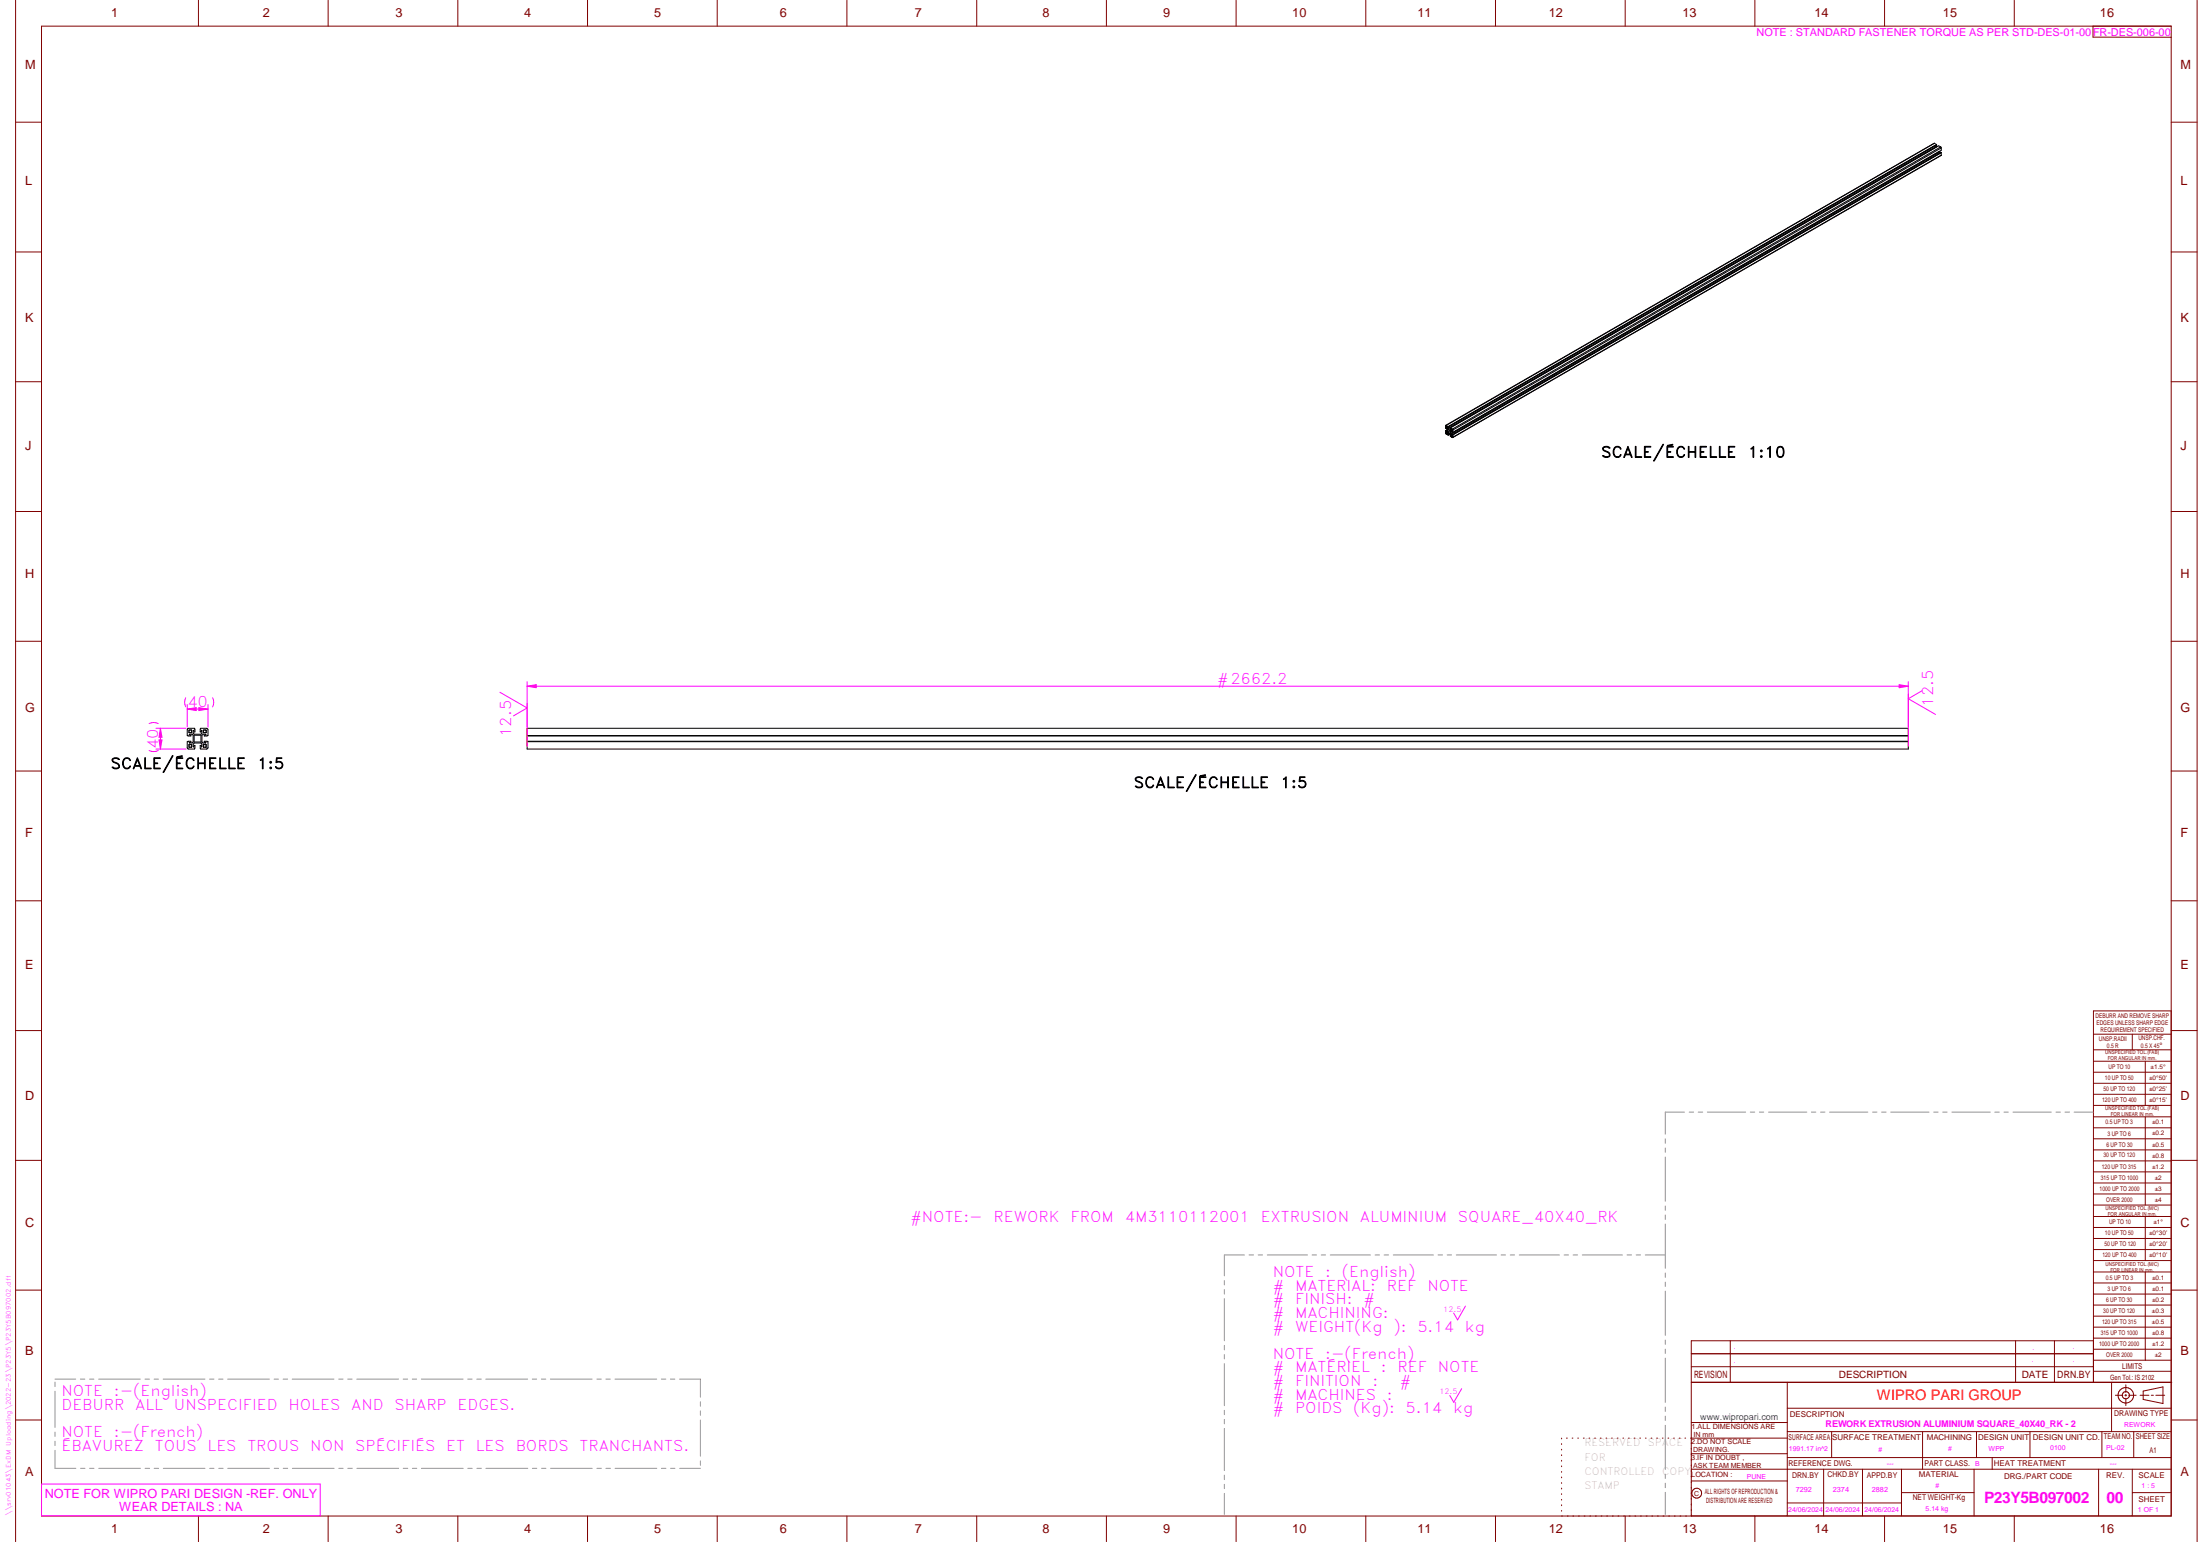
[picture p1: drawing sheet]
<svg xmlns="http://www.w3.org/2000/svg" width="848mm" height="594mm" viewBox="0 0 848 594" stroke-linecap="round" stroke-linejoin="round" font-family="sans-serif">
<g fill="none" stroke="#800000" stroke-width=".39">
<path d="M6 .1v593.9M16 10.1h821v574h-821zM76.5 .1v10M126.5 .1v10M176.5 .1v10M226.5 .1v10M276.5 .1v10M326.5 .1v10M376.5 .1v10M426.5 .1v10M476.5 .1v10M526.5 .1v10"/>
<path d="M576.5 .1v10M626.5 .1v10M676.5 .1v10M726.5 .1v10M776.5 .1v10M806.8 10.1v4.2l30.2 .1M847 .1v593.9M6 47.1h10M837 47.1h10M6 97.1h10M837 97.1h10M6 147.1h10"/>
<path d="M837 147.1h10M6 197.1h10M837 197.1h10M6 247.1h10M837 247.1h10M6 297.1h10M837 297.1h10M6 347h10M837 347h10M6 397h10M807 398.4h30M822 398.4v6.1"/>
<path d="M837 397h10M837 389.5h-30v143.1M807 404.5h30M807 408.9h30M807 413.1h30M807 417.4h30M827 408.9v17M807 421.6h30M807 425.9h30M807 430.3h30M807 434.5h30M807 438.7h30"/>
<path d="M827 430.3v34M6 447h10M807 443h30M807 447.3h30M807 451.5h30M807 455.8h30M807 460h30M837 447h10M807 464.3h30M807 468.7h30M807 472.9h30M807 477.1h30"/>
<path d="M827 468.7v16.9M6 497h10M807 481.4h30M807 485.6h30M807 490.1h30M807 494.3h30M807 498.6h30M827 490.1v33.9M837 497h10M667 516.6v16M777 516.6v16M792 516.6v16"/>
<path d="M807 502.8h30M807 507.1h30M807 511.3h30M807 515.5h30M807 519.8h30M807 516.6h-155v67.5M652 532.6h185.2M652 521.5h155M652 526.5h155M689 532.6v51.4M807 524h30M807 528.3h30"/>
<path d="M814 532.6v19M815.5 537.5h2.8M819.1 537.5h.7M819.5 533.5v2.9M819.5 537.2v.7M819.5 538.7v2.8M820.6 537.5h2.9M825 537.5h3.4M826.2 535.9l7.6-1.6v6.4l-7.6-1.5zM829.3 537.5h.8M831 537.5h3.5M6 547.1h10"/>
<path d="M602 554.1v.3M602 556.2v.3M602 558.3v.3M603.8 554.1h.4M606 554.1h.3M608.2 554.1h.3M610.4 554.1h.3M612.6 554.1h.3M614.7 554.1h.3M616.9 554.1h.3M619.1 554.1h.3M621.2 554.1h.3"/>
<path d="M623.4 554.1h.3M625.6 554.1h.3M627.8 554.1h.3M629.9 554.1h.4M632.1 554.1h.3M634.3 554.1h.3M636.5 554.1h.3M638.6 554.1h.3M640.8 554.1h.3M643 554.1h.3M645.2 554.1h.3M647.3 554.1h.4"/>
<path d="M649.5 554.1h.3M652 548h37M689 542.5h148M689 551.6h148M689 554.1h-37.3M706.1 551.6v10M741.1 551.6v14.4M761.9 551.6v10M782.5 551.6v10M810.3 551.6v10M822.5 551.6v10M837 547.1h10"/>
<path d="M602 560.5v.3M602 562.6v.3M602 564.8v.3M602 566.9v.3M602 569v.3M602 571.2v.3M602 573.3v.4M602 575.5v.3M602 577.6v.3M602 579.8v.3M652 570.6h37M652 560.1h37"/>
<path d="M689 561.6h148M689 579h44M703 566v18M718 566v18M733 575.1h28M733 566v18M761 566v18M768 561.6v4.4M809 566v18M822 566v18M822 575.1h15M837 566h-185"/>
<path d="M76.5 584.1v9.9M126.5 584.1v9.9M176.5 584.1v9.9M226.5 584.1v9.9M276.5 584.1v9.9M326.5 584.1v9.9M376.5 584.1v9.9M426.5 584.1v9.9M476.5 584.1v9.9M526.5 584.1v9.9M576.5 584.1v9.9M602 581.9v.3"/>
<path d="M626.5 584.1v9.9M652 584h185M676.5 584.1v9.9M726.5 584.1v9.9M776.5 584.1v9.9"/>
<circle cx="819.5" cy="537.5" r="2.99"/>
<circle cx="819.5" cy="537.5" r="1.39"/>
<circle cx="654.1" cy="575.3" r="1.9"/>
</g>
<path d="M71.6 268.8a3.9 3.9 0 0 0 0 3.5M72.2 273.2l3.4-.6v1.2zM72.2 271.4v8.7M80.2 271.4v8.7M82 268.8a3.9 3.9 0 0 1 0 3.5M564.9 503.2l-3 5.3-1.5-2.6M563.5 535l-3.1 5.3-1.5-2.7M16 571.8h107.4v12.2h-107.4z" fill="none" stroke="#f0f" stroke-width=".39"/>
<g fill="none" stroke="#949494" stroke-width=".39">
<path d="M641.9 438.7v1.8M649.4 428.5h-7.5v8.5M651.2 428.5h1.7M654.6 428.5h1.8M658.2 428.5h14.7M674.7 428.5h1.7M678.2 428.5h1.7M681.7 428.5h14.8M698.3 428.5h1.7M701.8 428.5h1.7M705.3 428.5h14.7M721.9 428.5h1.7"/>
<path d="M725.3 428.5h1.8M728.9 428.5h14.7M745.4 428.5h1.7M748.9 428.5h1.7M752.4 428.5h14.8M769 428.5h1.7M772.5 428.5h1.7M776 428.5h14.7M792.6 428.5h1.7M796 428.5h1.8M799.5 428.5h7.4M641.9 442.3v1.6"/>
<path d="M641.9 445.8v17M641.9 464.6v1.7M641.9 468.1v1.7M641.9 471.6v17.1M472 493.4v1.6M472 496.8v1.8M479.7 483.5h-7.7v8M481.5 483.5h1.7M485 483.5h1.7M488.5 483.5h15.5M505.8 483.5h1.7M509.3 483.5h1.7"/>
<path d="M512.8 483.5h15.5M530.1 483.5h1.7M533.6 483.5h1.7M537.1 483.5h15.5M554.4 483.5h1.7M557.9 483.5h1.7M561.4 483.5h15.5M578.7 483.5h1.6M582.2 483.5h1.7M585.6 483.5h15.5M603 483.5h1.6M606.4 483.5h1.8"/>
<path d="M609.9 483.5h15.5M627.2 483.5h1.7M630.7 483.5h1.7M634.2 483.5h7.7M641.9 490.4v1.7M641.9 493.9v1.7M641.9 497.4v17.1M472 500.3v16.3M472 518.3v1.8M641.9 516.3v1.6M641.9 519.8v1.7M472 521.8v1.7"/>
<path d="M472 525.4v16.2M641.9 523.2v17.1M472 543.3v1.7M472 546.9v1.7M472 550.3v16.2M641.9 542.1v1.7M641.9 545.6v1.7M641.9 549.1v17M472 568.3v1.8M472 571.8v1.7M472 575.4v8.1M641.9 567.9v1.7"/>
<path d="M641.9 571.4v1.8M641.9 574.9v8.6"/>
</g>
<path d="M72.2 280.9l.6-.3h2.2l.1 1.4h-.3l-.1-.6-.2 .1v1l.3 .4h2.7l.4-.4v-1l-.3-.1v.6h-.4l.1-1.4h2.2l.6 .3 .1 2.5-1.5 .1v-.3l.6-.1-.1-.2h-.9l-.4 .4v2.6l.4 .4h.9l.1-.3h-.6v-.4l1.5 .2-.1 2.5-.6 .3h-2.2l-.1-1.4h.4v.5l.3-.1v-.9l-.4-.4h-2.7l-.3 .4v.9l.2 .1 .1-.5h.3l-.1 1.4h-2.2l-.6-.3v-2.5l1.4-.2v.4h-.6l.1 .3h.9l.5-.4v-2.6l-.5-.4h-.9l-.1 .2 .6 .1v.3l-1.4-.1zM72.8 286.9a.65 .65 0 0 1 .8 0 .65 .65 0 0 1 .2 .8l.1 .1a.63 .63 0 0 1-.8 .1 .63 .63 0 0 1-.2-.8zM72.9 281.2h.5a.55 .55 0 0 1 .5 .7 .55 .55 0 0 1-.8 .3h-.3zM74.8 283.3h2.7v2.6h-2.7zM78.4 281.3a.63 .63 0 0 1 .8 0 .63 .63 0 0 1 .2 .8l.1 .1a.68 .68 0 0 1-.7 .1 .68 .68 0 0 1-.4-.5zM78.4 286.9l1-.1 .1 1a.68 .68 0 0 1-.7 .1 .68 .68 0 0 1-.4-.5zM203.2 280.6h532.4v8h-532.4zM203.2 285.6h532.4M203.2 285.7h532.4M203.2 283.5h532.4M203.2 283.4h532.4" fill="none" stroke="#000" stroke-width=".39"/>
<path d="M72.2 273.2l3.4-.6v1.2z" fill="#f0f"/>
<path d="M76.7 272.6l3.5 .6-3.5 .6z" fill="none" stroke="#f0f" stroke-width=".39"/>
<path d="M76.7 272.6l3.5 .6-3.5 .6z" fill="#f0f"/>
<path d="M61 278.8a3.9 3.9 0 0 0-3.5 0M72.2 273.2h8M60.1 288.6h11.6M60.1 280.6h11.6M61 289.1a3.9 3.9 0 0 1-3.5 0M61.3 285.1h1.1l-.6 3.5z" fill="none" stroke="#f0f" stroke-width=".39"/>
<path d="M61.3 285.1h1.1l-.6 3.5z" fill="#f0f"/>
<path d="M61.8 280.6l.6 3.5h-1.1z" fill="none" stroke="#f0f" stroke-width=".39"/>
<path d="M61.8 280.6l.6 3.5h-1.1z" fill="#f0f"/>
<path d="M203.2 262.6v24.9M203.2 264.4l3.5-.6v1.2zM735.6 262.6v24.9M61.8 280.6v8" fill="none" stroke="#f0f" stroke-width=".39"/>
<path d="M203.2 264.4l3.5-.6v1.2z" fill="#f0f"/>
<path d="M732.1 263.8l3.5 .6-3.5 .6z" fill="none" stroke="#f0f" stroke-width=".39"/>
<path d="M732.1 263.8l3.5 .6-3.5 .6z" fill="#f0f"/>
<path d="M192.7 266.7l10.5 6.1-5.2 3M203.2 264.4h532.4M203.2 271v9.1M735.6 267.4v12.7M740.9 266.1l-5.3 3.1 10.5 6.1" fill="none" stroke="#f0f" stroke-width=".39"/>
<g fill="none" stroke="#000" stroke-width=".39">
<path d="M745.7 55.2l-188.4 108.7M745.7 55.2l-188.2 108.7M745.7 55.2l.8 .5M746.3 56.4l.2 .2M746.5 56.6l-188.3 108.7M746.5 56.6h.1M746.5 55.7v.6l-188.2 108.7M746.5 55.7l-188.3 108.6M746.5 55.8l-188.3 108.7M746.5 55.8h.1M746.5 55.8l-188.2 108.7M747.5 58.4l-188.2 108.7"/>
<path d="M747.5 58.4l.1 .2M747.5 58.3v.1M748.1 56.6l-188.2 108.7M748.1 56.6l.2 .4M748.1 56.6l-.7-.4-188.3 108.6M748.2 58.8h.1M748.2 58.7l-.3-.2-188.3 108.7M748.2 58.7v.1M748.2 58.7l-188.2 108.7M748.2 58.8l-188.2 108.7M748.3 57v.9l-188.2 108.6M748.3 58.8v1"/>
<path d="M748.3 59.8l-188.3 108.8M748.3 57l-188.2 108.7M748.3 58.8l-188.2 108.8M748.3 59.8l-188.2 108.6M557.3 165.9h.1M557.3 165.9v1.1l.9 .6M557.3 164.9l.5 .4M557.3 163.9h.2M557.3 163.9l.1 1.2M557.4 165.9l.4 .2M557.4 165.9h.1M557.5 164.2v.1"/>
<path d="M557.5 164.6v.1M557.5 166.5v.1M557.5 163.9l.7 .4M557.5 164.7h.1M557.5 164.5h.1M557.5 164.2h.1M557.5 167h.1M557.5 166.8h.1M557.5 166.5h.1M557.5 166.6h.1M557.5 164.3h.1M557.5 164.3v.2"/>
<path d="M557.5 166.6v.2M557.6 164.3l.3 .2M557.6 166.5l.2 .2M557.6 164.9v.2M557.6 166.2h.1M557.6 164.9h.1M557.6 164.3h.1M557.6 166.5h.1M557.6 165.1h.2M557.6 164.9l.5 .5v1l-.5-.1M557.6 166.2l.2 .1M557.7 165l-.1 .1"/>
<path d="M557.7 166.2l-.1 .1M557.8 165.1v.2M557.8 166.1v.2M557.8 166.7l-.3 .1M557.8 164.4l-.3 .1M557.8 166.7l.1 .1M557.8 164.4h.1M557.8 166.7h.1M557.9 164.5h.1M557.9 164.5v.2M557.9 166.8h.1M557.9 166.8v.2"/>
<path d="M557.9 167h-.1M557.9 164.7l-.1 .1M557.9 165.1h-.1M557.9 164.5l-.3 .1 .2 .2M557.9 166.8l-.3 .1 .2 .1M558 165.2l-.2 .1M558.1 165.4l-.8 .5M558.1 165l.1 .3M558.1 164.6v.4M558.1 164.6h.1M558.1 167.1l.1-.4 1.1 .7M558.1 165.9l-.3 .2"/>
<path d="M558.1 166.1l-.3 .2M558.1 164.6l.2 .4M558.2 167l.1 .1M558.2 167l-.1 .1M558.2 165.3l.9 .5 .2-.4M558.2 167.1h-.1M558.2 164.5h.1M558.2 164.3v.2M558.2 164.9l-.1 .1M558.3 164.5v.5M558.3 167.1v.5M558.3 167.6l.8-.5-.9 .5"/>
<path d="M558.3 167.6h-.1M558.5 166.8l-.3 .2M558.6 166.9l-.3 .2M559.1 167.5l.1 .1M559.1 167.5v.6l.9 .5M559.1 164.9h.1M559.1 164.9l.1 .5M559.1 164.8v.2M559.1 164.8l.8 .5M559.1 165.9l-.9 .6M559.1 165.9l-.9-.5v1.1M559.1 165.9v1.1l-.9-.5"/>
<path d="M559.2 167.8v.1M559.2 165.3v.1M559.2 165.3h.1M559.2 167.6v.2M559.2 165.2l.1 .2M559.3 167.1l.1 .2M559.3 167.4v.4M559.3 165.4h-.1M559.3 167.5l-.1 .1M559.3 167.7l-.1 .1M559.3 167.4l-.2 .1M559.4 167.3l.4 .3"/>
<path d="M559.5 168v.1M559.5 167.6v.1M559.5 167.6h.1M559.5 168h.1M559.5 165.4h.1M559.5 165.7v.1M559.5 165.8h.1M559.5 165.7h.1M559.5 165.4v.3M559.5 167.7v.3l.3-.2M559.6 165.4l.2 .1-.3 .2M559.6 168.1l.1 .1"/>
<path d="M559.6 168.1h.1M559.6 167.7l.2 .1M559.6 167.2l.4 .2M559.6 166.2l.4 .4M559.6 167.2v.1M559.6 167.3l.2 .2M559.6 166.2l.2 .1M559.6 167.3h-.2M559.7 166.1l-.1 .1M559.8 168.2v.1M559.8 167.8h.1M559.8 168.2h.1"/>
<path d="M559.8 165.9h.1M559.8 166.3h.1M559.8 167.6h.1M559.8 166.2h.1M559.8 166.2l-.5-.2v1.1M559.8 167.5h.1M559.8 165.5h.1M559.8 166h.1M559.8 167.9l.1 .3M559.8 167.8l.1 .1M559.8 165.6v.4M559.8 165.6l-.1 .3"/>
<path d="M559.8 167.9l-.2 .2M559.9 168.2h.1M559.9 167.9h.1M559.9 165.3l.2 .4M560 167.4v.1M560 167.5l.1 .1M560.1 166.5l-.1 .1M560.1 165.7v.8M560.1 167.6v.8M560.1 168.4l-.1 .2"/>
</g>
<g fill="none" stroke="#949494" stroke-width=".39">
<path d="M21.2 531.3h8M21.2 532.5v1.7M21.2 536v14M31 531.3h1.7M34.5 531.3h1.7M38 531.3h16.1M55.9 531.3h1.7M59.4 531.3h1.7M62.9 531.3h16.1M80.8 531.3h1.7M84.3 531.3h1.7M87.8 531.3h16"/>
<path d="M105.7 531.3h1.7M109.1 531.3h1.8M112.6 531.3h16.1M130.6 531.3h1.6M134 531.3h1.8M137.5 531.3h16.1M155.4 531.3h1.7M158.9 531.3h1.7M162.4 531.3h16.1M180.3 531.3h1.7M183.8 531.3h1.7M187.3 531.3h16.1"/>
<path d="M205.2 531.3h1.7M208.7 531.3h1.7M212.2 531.3h16.1M230.1 531.3h1.7M233.6 531.3h1.7M237.1 531.3h16.1M254.9 531.3h1.8M258.4 531.3h1.7M262 531.3h8v7M21.2 558.8v6.9h8.1M21.2 551.7v1.7M21.2 555.2v1.7"/>
<path d="M270 540v1.8M270 543.6v1.7M270 547.1v13.9M31 565.7h1.8M34.5 565.7h1.7M38.1 565.7h16M55.9 565.7h1.8M59.4 565.7h1.7M62.9 565.7h16.1M80.8 565.7h1.7M84.3 565.7h1.7M87.8 565.7h16.1"/>
<path d="M105.7 565.7h1.7M109.2 565.7h1.7M112.7 565.7h16.1M130.6 565.7h1.7M134.1 565.7h1.7M137.6 565.7h16.1M155.4 565.7h1.8M159 565.7h1.7M162.5 565.7h16.1M180.3 565.7h1.7M183.9 565.7h1.6M187.3 565.7h16.2"/>
<path d="M205.2 565.7h1.7M208.7 565.7h1.7M212.2 565.7h16.1M230.1 565.7h1.7M233.6 565.7h1.7M237.1 565.7h16.1M255 565.7h1.7M258.5 565.7h1.7M262 565.7h8M270 562.8v1.7"/>
</g>
<g font-size="6" fill="#f0f">
<text x="764.8" y="578.9">P23Y5B097002</text>
<text x="812.1" y="578.9">00</text>
</g>
<g font-size="5.7">
<text x="617.2" y="176.2">SCALE/ÉCHELLE</text>
<text x="673.8" y="176.2">1:10</text>
<text x="42.6" y="296.2">SCALE/ÉCHELLE</text>
<text x="99.2" y="296.2">1:5</text>
<text x="437" y="303.5">SCALE/ÉCHELLE</text>
<text x="493.6" y="303.5">1:5</text>
</g>
<g font-size="5.7" fill="#f0f">
<text x="469.2" y="263.5">#2662.2</text>
<text x="72.2" y="272.3">40</text>
<text x="745.2" y="272.2" transform="rotate(-90 745.2 272.2)">12.5</text>
<text x="197.1" y="283.8" transform="rotate(-90 197.1 283.8)">12.5</text>
<text x="61" y="288.5" transform="rotate(-90 61 288.5)">40</text>
<text x="351" y="470.9">#NOTE:-</text>
<text x="383" y="470.9">REWORK</text>
<text x="412.7" y="470.9">FROM</text>
<text x="433.6" y="470.9">4M3110112001</text>
<text x="486" y="470.9">EXTRUSION</text>
<text x="524.2" y="470.9">ALUMINIUM</text>
<text x="562" y="470.9">SQUARE_40X40_RK</text>
<text x="490.6" y="492">NOTE</text>
<text x="510.8" y="492">:</text>
<text x="517.3" y="492">(English)</text>
<text x="490.6" y="497.2">#</text>
<text x="499.2" y="497.2">MATERIAL:</text>
<text x="534.7" y="497.2">REF</text>
<text x="550.2" y="497.2">NOTE</text>
<text x="490.6" y="502.5">#</text>
<text x="499.2" y="502.5">FINISH:</text>
<text x="525.6" y="502.5">#</text>
<text x="490.6" y="507.7">#</text>
<text x="499.2" y="507.7">MACHINING:</text>
<text x="490.6" y="513">#</text>
<text x="499.2" y="513">WEIGHT(Kg</text>
<text x="537.2" y="513">):</text>
<text x="546.4" y="513">5.14</text>
<text x="564.7" y="513">kg</text>
<text x="490.6" y="523.5">NOTE</text>
<text x="510.8" y="523.5">:-(French)</text>
<text x="490.6" y="528.7">#</text>
<text x="490.6" y="534">#</text>
<text x="499.2" y="528.7">MATÉRIEL</text>
<text x="499.2" y="534">FINITION</text>
<text x="529" y="534">:</text>
<text x="532.3" y="528.7">:</text>
<text x="538.7" y="528.7">REF</text>
<text x="539.6" y="534">#</text>
<text x="554.3" y="528.7">NOTE</text>
<text x="23.7" y="538">NOTE</text>
<text x="43.9" y="538">:-(English)</text>
<text x="490.6" y="539.2">#</text>
<text x="499.2" y="539.2">MACHINES</text>
<text x="534.7" y="539.2">:</text>
<text x="23.7" y="543.3">DEBURR</text>
<text x="52.2" y="543.3">ALL</text>
<text x="67.1" y="543.3">UNSPECIFIED</text>
<text x="111.2" y="543.3">HOLES</text>
<text x="135.4" y="543.3">AND</text>
<text x="152" y="543.3">SHARP</text>
<text x="176.4" y="543.3">EDGES.</text>
<text x="490.6" y="544.5">#</text>
<text x="499.2" y="544.5">POIDS</text>
<text x="521.7" y="544.5">(Kg):</text>
<text x="541.9" y="544.5">5.14</text>
<text x="560.1" y="544.5">kg</text>
<text x="23.7" y="553.8">NOTE</text>
<text x="43.9" y="553.8">:-(French)</text>
<text x="23.7" y="559">ÉBAVUREZ</text>
<text x="59.7" y="559">TOUS</text>
<text x="80" y="559">LES</text>
<text x="95.4" y="559">TROUS</text>
<text x="119.6" y="559">NON</text>
<text x="137" y="559">SPÉCIFIÉS</text>
<text x="172.1" y="559">ET</text>
<text x="183.4" y="559">LES</text>
<text x="198.8" y="559">BORDS</text>
<text x="223.4" y="559">TRANCHANTS.</text>
</g>
<text font-size="5.6" fill="#f00" x="723.5" y="539.3">WIPRO PARI GROUP</text>
<g font-size="4.9" fill="#800000">
<text x="42.9" y="6.6">1</text>
<text x="101.3" y="6.7">2</text>
<text x="152.5" y="6.7">3</text>
<text x="202.1" y="6.7">4</text>
<text x="252.1" y="6.7">5</text>
<text x="300.6" y="6.7">6</text>
<text x="352.6" y="6.7">7</text>
<text x="401.9" y="6.7">8</text>
<text x="448.4" y="6.7">9</text>
<text x="498.1" y="6.7">10</text>
<text x="546.4" y="6.7">11</text>
<text x="597" y="6.7">12</text>
<text x="648.5" y="6.6">13</text>
<text x="699.4" y="6.6">14</text>
<text x="749" y="6.7">15</text>
<text x="809.5" y="6.6">16</text>
<text x="9.7" y="26.7">M</text>
<text x="840.6" y="26.7">M</text>
<text x="9.7" y="71.4">L</text>
<text x="840.6" y="71.4">L</text>
<text x="9.7" y="124.2">K</text>
<text x="840.6" y="124.2">K</text>
<text x="9.7" y="173.4">J</text>
<text x="840.6" y="173.4">J</text>
<text x="9.7" y="222.7">H</text>
<text x="840.6" y="222.7">H</text>
<text x="9.7" y="274.3">G</text>
<text x="840.6" y="274.3">G</text>
<text x="9.7" y="322.6">F</text>
<text x="840.6" y="322.6">F</text>
<text x="9.7" y="373.3">E</text>
<text x="840.6" y="373.3">E</text>
<text x="9.7" y="423.8">D</text>
<text x="840.6" y="423.8">D</text>
<text x="9.7" y="472.8">C</text>
<text x="840.6" y="472.8">C</text>
<text x="9.7" y="522.1">B</text>
<text x="840.6" y="522.1">B</text>
<text x="9.7" y="568.7">A</text>
<text x="840.6" y="568.7">A</text>
<text x="42.9" y="590.6">1</text>
<text x="101.3" y="590.7">2</text>
<text x="152.5" y="590.7">3</text>
<text x="202.1" y="590.7">4</text>
<text x="252.1" y="590.7">5</text>
<text x="300.6" y="590.7">6</text>
<text x="352.6" y="590.7">7</text>
<text x="401.9" y="590.7">8</text>
<text x="448.4" y="590.7">9</text>
<text x="498.1" y="590.7">10</text>
<text x="546.4" y="590.7">11</text>
<text x="597" y="590.7">12</text>
<text x="648.5" y="590.6">13</text>
<text x="699.4" y="590.5">14</text>
<text x="749" y="590.7">15</text>
<text x="809.5" y="590.5">16</text>
</g>
<g font-size="4.9" fill="#f0f">
<text x="17.2" y="577">NOTE FOR WIPRO PARI DESIGN -REF. ONLY</text>
<text x="45.9" y="582.3">WEAR DETAILS : NA</text>
</g>
<text font-size="4.2" fill="#f0f" x="677.1" y="13.9">NOTE : STANDARD FASTENER TORQUE AS PER STD-DES-01-00FR-DES-006-00</text>
<g font-size="3.9" fill="#800000">
<text x="653" y="530.9">REVISION</text>
<text x="708.9" y="530.9">DESCRIPTION</text>
<text x="779.4" y="530.9">DATE</text>
<text x="793.1" y="530.9">DRN.BY</text>
</g>
<g font-size="3.9" fill="#c0c0c0">
<text x="610.8" y="557.1">RESERVED</text>
<text x="635.2" y="557.1">SPACE</text>
<text x="610.8" y="562.7">FOR</text>
<text x="610.8" y="568.3">CONTROLLED</text>
<text x="640.7" y="568.3">COPY</text>
<text x="610.8" y="573.8">STAMP</text>
</g>
<text font-size="3.6" fill="#f0f" x="703.7" y="549.8">REWORK EXTRUSION ALUMINIUM SQUARE_40X40_RK - 2</text>
<text font-size="3.5" fill="#00f" x="655.4" y="547.1">www.wipropari.com</text>
<g font-size="3.1" fill="#800000">
<text x="818.1" y="527.3">LIMITS</text>
<text x="815" y="545.5">DRAWING TYPE</text>
<text x="690" y="546.1">DESCRIPTION</text>
<text x="689.5" y="554.6">SURFACE AREA</text>
<text x="706.2" y="554.6">SURFACE TREATMENT</text>
<text x="742.7" y="554.6">MACHINING</text>
<text x="762.5" y="554.6">DESIGN UNIT</text>
<text x="783.6" y="554.6">DESIGN UNIT CD.</text>
<text x="811" y="554.4">TEAM NO.</text>
<text x="823.3" y="554.5">SHEET SIZE</text>
<text x="828.6" y="559.9">A1</text>
<text x="689.4" y="564.9">REFERENCE DWG.</text>
<text x="690.8" y="569.3">DRN.BY</text>
<text x="704.4" y="569.2">CHKD.BY</text>
<text x="719.6" y="569.3">APPD.BY</text>
<text x="739.7" y="569.1">MATERIAL</text>
<text x="741.8" y="564.7">PART CLASS.</text>
<text x="768.6" y="564.7">HEAT TREATMENT</text>
<text x="772.5" y="569.7">DRG./PART CODE</text>
<text x="811.9" y="569.3">REV.</text>
<text x="824.4" y="569.4">SCALE</text>
<text x="737.3" y="578">NET WEIGHT-Kg</text>
<text x="824.4" y="578.5">SHEET</text>
</g>
<text font-size="3" fill="#800000" x="832.4" y="403.9">°</text>
<g font-size="2.8" fill="#f0f">
<text x="556.3" y="505.4">12.5</text>
<text x="554.9" y="537.2">12.5</text>
<text x="692.2" y="575">7292</text>
<text x="706.5" y="574.9">2374</text>
<text x="721.6" y="575">2882</text>
</g>
<g font-size="2.8" fill="#800000">
<text x="813.4" y="531.5">Gen Tol.: IS 2102</text>
<text x="652.1" y="550.4">1.ALL DIMENSIONS ARE</text>
<text x="652" y="556.4">2.DO NOT SCALE</text>
<text x="652" y="562.5">3.IF IN DOUBT ,</text>
<text x="652" y="569.2">LOCATION :</text>
<text x="657.2" y="575.8">ALL RIGHTS OF REPRODUCTION &amp;</text>
<text x="657.7" y="579.2">DISTRIBUTION ARE RESERVED</text>
</g>
<g font-size="2.7" fill="#f0f">
<text x="818.8" y="549.9">REWORK</text>
<text x="689.6" y="559.1">1991.17 in^2</text>
<text x="724.1" y="559.2">#</text>
<text x="751" y="559.1">#</text>
<text x="766.6" y="559">WPP</text>
<text x="790.3" y="558.8">0100</text>
<text x="811.9" y="558.8">PL-02</text>
<text x="673.4" y="569.6">PUNE</text>
<text x="727.4" y="564.9">---</text>
<text x="761.4" y="564.9">B</text>
<text x="813.3" y="564.9">---</text>
<text x="746.1" y="573.2">#</text>
<text x="825.6" y="573.4">1 : 5</text>
<text x="689.4" y="582.4">24/06/2024</text>
<text x="703.7" y="582.5">24/06/2024</text>
<text x="718.7" y="582.6">24/06/2024</text>
<text x="742.3" y="582.2">5.14 kg</text>
<text x="824.1" y="582.4">1 OF 1</text>
</g>
<g font-size="2.7" fill="#800000">
<text x="652.9" y="553.5">IN mm</text>
<text x="652.7" y="559.5">DRAWING.</text>
<text x="652.7" y="565.5">ASK TEAM MEMBER</text>
<text x="653.1" y="576.3">C</text>
</g>
<g font-size="2.5" fill="#800000">
<text x="807.8" y="392">DEBURR AND REMOVE SHARP</text>
<text x="808.2" y="394.8">EDGES UNLESS SHARP EDGE</text>
<text x="809.1" y="400.9">UNSP.RADII</text>
<text x="809.8" y="397.6">REQUIREMENT SPECIFIED</text>
<text x="824.4" y="400.7">UNSP.CHF.</text>
<text x="812.2" y="403.6">0.5 R</text>
<text x="825.3" y="403.9">0.5 X 45</text>
<text x="812.8" y="411.8">UP TO 10</text>
<text x="829.1" y="411.9">±1.5°</text>
<text x="811.4" y="416.1">10 UP TO 50</text>
<text x="828.5" y="416.1">±0°50'</text>
<text x="810.4" y="424.5">120 UP TO 400</text>
<text x="810.9" y="420.3">50 UP TO 120</text>
<text x="828.5" y="424.5">±0°15'</text>
<text x="828.5" y="420.3">±0°25'</text>
<text x="811.7" y="433.2">0.5 UP TO 3</text>
<text x="812.5" y="437.5">3 UP TO 6</text>
<text x="829.6" y="437.4">±0.2</text>
<text x="829.6" y="433.2">±0.1</text>
<text x="812" y="441.7">6 UP TO 30</text>
<text x="829.6" y="441.7">±0.5</text>
<text x="810.9" y="445.9">30 UP TO 120</text>
<text x="829.6" y="446">±0.8</text>
<text x="809.9" y="454.4">315 UP TO 1000</text>
<text x="810.3" y="450.2">120 UP TO 315</text>
<text x="829.6" y="450.2">±1.2</text>
<text x="830.7" y="454.4">±2</text>
<text x="809.4" y="458.7">1000 UP TO 2000</text>
<text x="830.6" y="458.7">±3</text>
<text x="811.9" y="463">OVER 2000</text>
<text x="830.7" y="463">±4</text>
<text x="813.1" y="471.6">UP TO 10</text>
<text x="830.1" y="471.6">±1°</text>
<text x="811.4" y="475.9">10 UP TO 50</text>
<text x="828.5" y="475.9">±0°30'</text>
<text x="810.4" y="484.4">120 UP TO 400</text>
<text x="811.2" y="480.1">50 UP TO 120</text>
<text x="828.5" y="484.4">±0°10'</text>
<text x="828.5" y="480.1">±0°20'</text>
<text x="811.7" y="493">0.5 UP TO 3</text>
<text x="812.4" y="497.2">3 UP TO 6</text>
<text x="829.6" y="497.3">±0.1</text>
<text x="829.6" y="493">±0.1</text>
<text x="811.9" y="501.5">6 UP TO 30</text>
<text x="829.6" y="501.5">±0.2</text>
<text x="810.8" y="505.8">30 UP TO 120</text>
<text x="829.6" y="505.8">±0.3</text>
<text x="809.8" y="514.3">315 UP TO 1000</text>
<text x="810.3" y="510.1">120 UP TO 315</text>
<text x="829.6" y="510">±0.5</text>
<text x="829.6" y="514.3">±0.8</text>
<text x="809.2" y="518.5">1000 UP TO 2000</text>
<text x="829.6" y="518.5">±1.2</text>
<text x="811.9" y="522.8">OVER 2000</text>
<text x="830.6" y="522.7">±2</text>
</g>
<g font-size="2.5" fill="#f0f">
<text x="668.4" y="519.9">.</text>
<text x="783.5" y="520">.</text>
<text x="799.1" y="519.9">.</text>
<text x="668.4" y="524.9">.</text>
<text x="783.3" y="524.8">.</text>
<text x="799.1" y="524.8">.</text>
</g>
<g font-size="2.4" fill="#f0f">
<text x="4.1" y="556.9" transform="rotate(-90 4.1 556.9)">Uploading\2022-23\P23Y5\P23Y5B097002.dft</text>
<text x="4.1" y="584.1" transform="rotate(-90 4.1 584.1)">\\srv01043\ExDM</text>
</g>
<g font-size="2.1" fill="#800000">
<text x="811.5" y="406.1">UNSPECIFIED TOL.(FAB)</text>
<text x="812.5" y="408.5">FOR ANGULAR IN mm.</text>
<text x="811.6" y="427.7">UNSPECIFIED TOL.(FAB)</text>
<text x="813.6" y="430.1">FOR LINEAR IN mm.</text>
<text x="811.7" y="466.1">UNSPECIFIED TOL.(M/C)</text>
<text x="812.5" y="468.5">FOR ANGULAR IN mm.</text>
<text x="811.7" y="487.6">UNSPECIFIED TOL.(M/C)</text>
<text x="813.6" y="489.9">FOR LINEAR IN mm.</text>
</g>
</svg>
